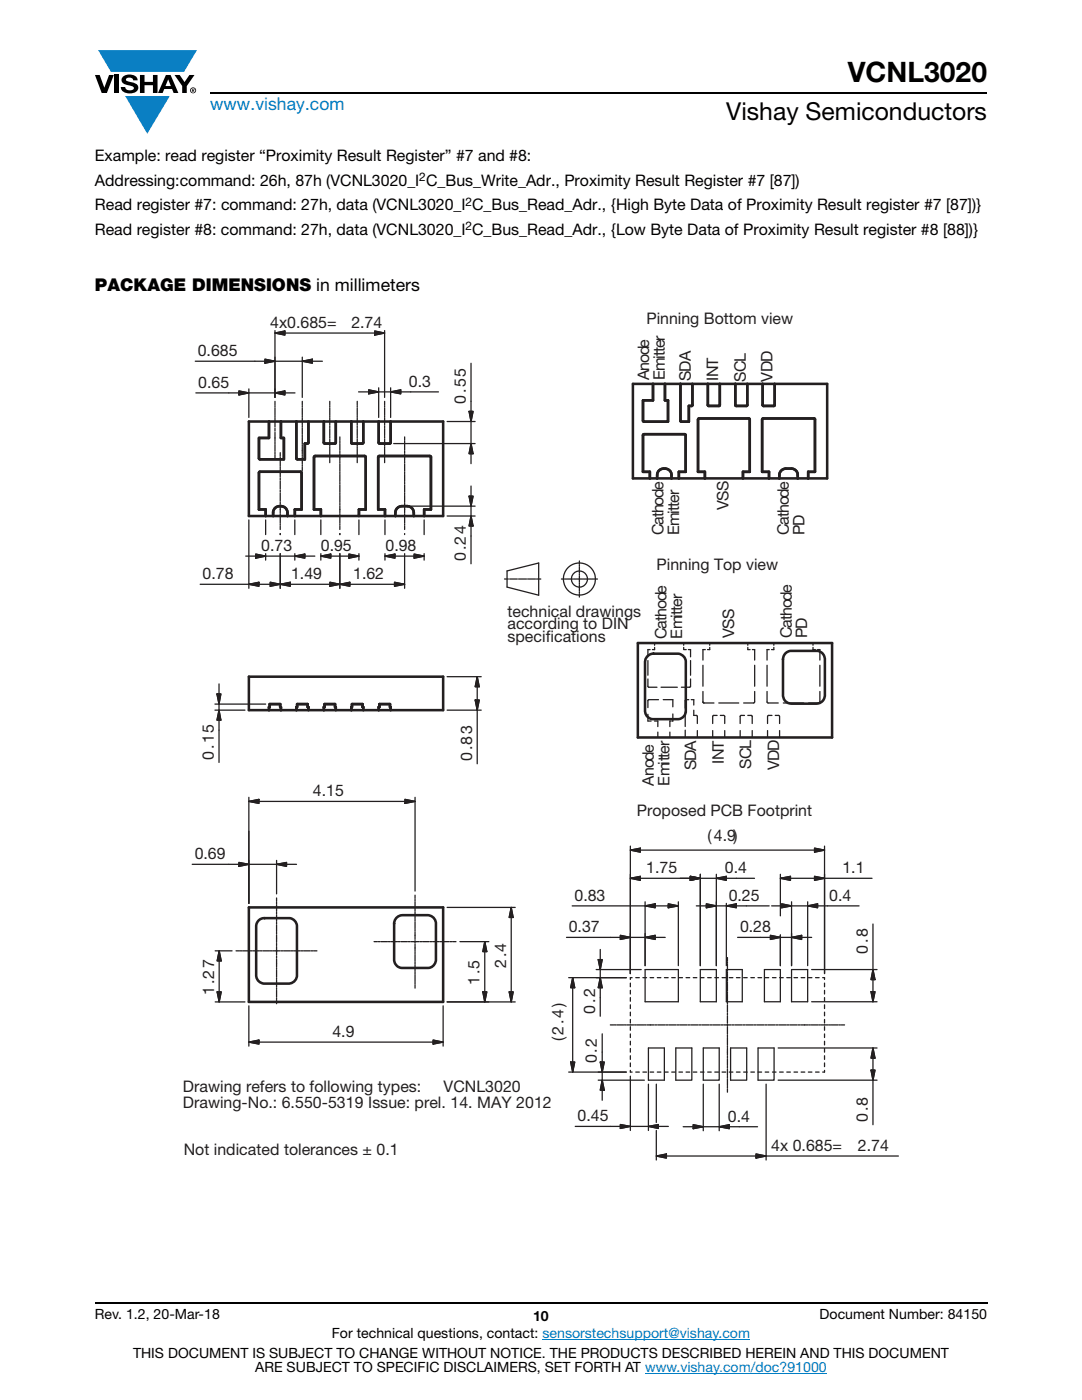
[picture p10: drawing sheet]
<svg xmlns="http://www.w3.org/2000/svg" width="216mm" height="279mm" viewBox="0 0 216 279" stroke-linecap="round" stroke-linejoin="round" font-family="sans-serif">
<g fill="#0a7fc3">
<path d="M19.6 10h19.7l-2.6 4.3h-1.1h-13.5z"/>
<path d="M25 19.2h8.9l-4.5 7.5z"/>
</g>
<g fill="#000">
<path d="M18.9 15h1l.9 2.5 1-2.5h.9l-1.4 3.6h-1zM22.9 15h.9v3.6h-.9zM24.6 15.3a2.1 2.1 0 0 1 2.8 .3l.1 .4h-.9a.79 .79 0 0 0-.7-.5 .79 .79 0 0 0-.8 .4l.3 .3 1 .2a1.08 1.08 0 0 1 1.2 1 1.08 1.08 0 0 1-1.1 1.2 1.73 1.73 0 0 1-2.4-1.2h.9a.96 .96 0 0 0 .8 .6 .96 .96 0 0 0 .9-.4 1.31 1.31 0 0 0-1.2-.6 1.03 1.03 0 0 1-1.1-.6 1.03 1.03 0 0 1 .2-1.1zM27.9 15h.9v1.3h1.7v-1.3h.9v3.6h-.9v-1.6h-1.7v1.6h-.9zM34.8 15h1.1l.9 1.4 1-1.4h1l-1.5 2.2v1.4h-.9v-1.4z"/>
<path d="M33.6 15.9l.5 1.3h-1.1zM33.1 15l-1.6 3.6h1l.3-.8h1.5l.3 .8h1l-1.6-3.6z"/>
<path d="M38.4 17.8h.2v.2h-.2zM38.3 17.7v.7h.1v-.3l.4 .3-.2-.3 .2-.2-.1-.2z"/>
<path d="M38.1 18a.46 .46 0 0 1 .9 0 .46 .46 0 0 1-.9 0zM37.9 18a.6 .6 0 0 0 1.2 0 .6 .6 0 0 0-1.2 0z"/>
</g>
<path d="M42 18.6h155M18.9 260h178.1" fill="none" stroke="#000" stroke-width=".36"/>
<path d="M108.2 267.3h41.5M128.7 274h36.3" fill="none" stroke="#007ec4" stroke-width=".2"/>
<path d="M36.5 62.1h142.9v169.5h-142.9z" fill="#fff"/>
<g fill="none" stroke="#231f20" stroke-width=".51">
<path d="M130.3 76.6v3.3M130.3 79.9h-2v4.1l.1 .1 4.9 .1v-4.3h-.6M132.7 76.6v3.3M135.8 76.6h2.4v4.2M135.8 76.6v7.4M135.8 76.6h-9.5v18.9h14.4M141.2 76.6h2.4v4.2M141.2 76.6v4.2M141.2 76.6h-3v4.2M146.7 76.6h2.4v4.2M146.7 76.6v4.2M146.7 76.6h-3.1v4.2"/>
<path d="M152.2 76.6h2.4v4.2M152.2 76.6v4.2M152.2 76.6h-3.1v4.2M53.7 87.4h-2v4.1l.2 .2h4.7v-4.3h-.5M53.7 84.1v3.3M56.1 84.1v3.3M59.1 91.5l.2 .2h1.5M59.1 84.1h2.4v4.2M59.1 84.1v7.4M59.1 84.1h-9.4v18.9h14.3M60.8 88.5v3.2M61.5 88.3l-.1 .2h-.6"/>
<path d="M64.6 88.3l.1 .2h2.2l.1-.2M64.6 84.1h-3.1v4.2M64.6 84.1h2.4v4.2M64.6 84.1v4.2M67 88.3l-.1 .2h-2.2l-.1-.2M70.1 88.3l.1 .2h2.2l.1-.2M70.1 84.1h2.4v4.2M70.1 84.1v4.2M70.1 84.1h-3.1v4.2M72.5 88.3l-.1 .2h-2.2l-.1-.2M75.6 88.3l.1 .2h2l.3-.2M75.6 84.1h2.4v4.2"/>
<path d="M75.6 84.1v4.2M75.6 84.1h-3.1v4.2M78 88.3l-.3 .2h-2l-.1-.2M78 88.3v-4.2h10.4v18.9h-16.8v-1.3M128.3 94.2h1.4v1.3M128.3 94.2v-7.4l.2-.1h8.2l.1 7.5M128.3 94.2l.1-7.5h8.2l.2 .1v7.4M131.5 93.9a1.52 1.52 0 0 1 1.9-.2 1.52 1.52 0 0 1 .6 1.8 1.5 1.5 0 0 0-1.4-2 1.5 1.5 0 0 0-1.5 2 1.82 1.82 0 0 1 .4-1.6zM135.8 84l.2 .2h1.5M136.8 94.2h-1.3v1.3M137.5 81v3.2M138.2 80.8l-.2 .2h-.5"/>
<path d="M139.3 94.2v-10.5l.2-.2 10 .1 .1 10.6M139.3 94.2h1.4v1.3M141.2 80.8l.2 .2h2.1l.1-.2M146.7 80.8l.1 .2h2.2l.1-.2M146.7 80.8l.2 .2h2.1l.1-.2M148.3 94.2v1.3h-7.6M148.3 94.2h1.3M149.6 94.2l-.1-10.6-10-.1-.2 .2v10.5M152.1 94.2v-10.5l.2-.2 10.3 .1v10.6M152.1 94.2h1.3v1.3M152.2 80.8l.2 .2h2.1l.1-.2M154.6 80.8v-4.2h10.5v18.9h-16.8v-1.3"/>
<path d="M154.6 80.8l-.1 .2h-2.2l-.1-.2M155.9 93.9a2.79 2.79 0 0 1 2.6-.2 1.51 1.51 0 0 1 .7 1.8 1.47 1.47 0 0 0-1.3-2 1.95 1.95 0 0 0-2.3 .7l-.1 1.3a1.75 1.75 0 0 1 .4-1.6zM162.6 94.2h-1.3v1.3M162.6 94.2v-10.6l-10.3-.1-.2 .2v10.5M51.7 101.7h1.3v1.3M51.7 101.7v-7.4l.1-.2h8.3l.1 .3v7.3M54.9 101.4a1.53 1.53 0 0 1 1.8-.2 1.53 1.53 0 0 1 .7 1.8 1.51 1.51 0 0 0-1.5-2 1.51 1.51 0 0 0-1.4 2 1.73 1.73 0 0 1 .4-1.6zM60.2 101.7v-7.3l-.1-.3h-8.3l-.1 .2v7.4M60.2 101.7h-1.4v1.3M62.7 101.7h1.3v1.3M62.7 101.7v-10.5l.2-.2 10 .1 .1 10.6M62.7 101.7v-10.6l10.1-.1 .2 .2v10.5"/>
<path d="M71.6 101.7v1.3h-7.6M73 101.7h-1.4M75.5 101.7h1.3v1.3M75.5 101.7v-10.5l.2-.2 10.2 .1 .1 10.6M79.3 101.4a1.92 1.92 0 0 0-.4 1.6 1.51 1.51 0 0 1 1.3-2 2.07 2.07 0 0 1 2.2 .7l.2 1.3a1.5 1.5 0 0 0-1.3-2 2.34 2.34 0 0 0-2 .4zM86 101.7h-1.4v1.3M86 101.7l-.1-10.6-10.2-.1-.2 .2v10.5M129.3 130.9l.9-.4h5.1a1.7 1.7 0 0 1 1.5 1.5v9.8a1.64 1.64 0 0 1-1.5 1.7h-5.1a1.68 1.68 0 0 1-1.5-1.5v-10l.1-.5zM156.7 130.4l.6-.4 .5-.1h5.4l.9 .5 .5 1v7.5l-.4 .9-.7 .5-.6 .1h-5l-.6-.1a1.71 1.71 0 0 1-1.1-1.6v-7.3zM166 128.3v18.9M166 128.3h-38.7v18.9h38.7M49.7 141.7h9.4"/>
<path d="M53.7 141.1v.6M53.8 140.5v.6h-.1M53.8 140.5h2.1M55.9 140.5v.6h.2M56.1 141.1v.6M59.1 141.1v.6M59.3 140.5v.6h-.2M61.4 140.5v.6h.1M61.4 140.5h-2.1M61.5 141.1v.6h3.1M61.5 141.1v.6h-2.4M64.6 141.1v.6"/>
<path d="M64.8 140.5v.6h-.2M64.8 140.5h2.1M66.9 140.5v.6h.1M67 141.1v.6h3.1M67 141.1v.6h-2.4M70.1 141.1v.6M70.2 140.5v.6h-.1M72.3 140.5v.6h.2M72.3 140.5h-2.1M72.5 141.1v.6h3.1M72.5 141.1v.6h-2.4M75.6 141.1v.6"/>
<path d="M75.7 140.5v.6h-.1M75.7 140.5h2.1M77.8 140.5v.6h.2M78 141.1v.6h10.4v-6.7h-38.7v6.7M78 141.1v.6h-2.4M49.7 181.1h38.7v18.9h-38.7zM51.6 183.7l.4-.3 .6-.2h5.1a1.67 1.67 0 0 1 1.6 1.5v9.9a1.71 1.71 0 0 1-1.6 1.7h-5.1a1.69 1.69 0 0 1-1.5-1.5v-9.9l.1-.5zM79.1 183.2l.7-.5 .5-.1h5a1.72 1.72 0 0 1 1.7 1.6v7.3a1.65 1.65 0 0 1-1.5 1.7h-5.3a1.67 1.67 0 0 1-1.6-1.5v-7.5z"/>
</g>
<g fill="none" stroke="#231f20" stroke-width=".25">
<path d="M100.7 115.6h.7M101.2 113.9l6.3-1.5v6.4l-6.3-1.6zM101.6 115.6h.1M101.8 115.6h1.4M103.4 115.6h.1M103.6 115.6h1.4M105.2 115.6h.1M105.4 115.6h1.4M107 115.6h.1M107.2 115.6h.7M129.3 135.5v1.6M129.3 131.8v3"/>
<path d="M129.3 139.7v1.5M129.4 137.1l1.7 .1M129.7 129.6h-.4v1.5M130.6 129.2v.4h-.4M130.6 128.3v.5M131.4 139.6l-2 .1M131.9 137.2h3.3M132.3 139.6h2v1.5M136.4 128.3v.5M136.4 129.2v.4M136.5 129.6h.4M136.8 139.7l-.1 1.6"/>
<path d="M137.4 129.6h.4v1.5M137.4 139.6l-.6 .1M137.7 137.1l-1.7 .1M137.8 135.5v1.6M137.8 131.8v3M137.9 139.6h.5v1.1M140.3 138v2.2M140.3 132.8v4.1M140.7 129.6h-.4v2.1M141.6 129.2v.4h-.4M141.6 128.3v.5M149.2 129.2v.4h.5"/>
<path d="M149.2 128.3v.5M150.1 129.6h.5v2.1M150.6 138l-.1 2.2M150.6 132.8v4.1M153.1 138v2.2M153.1 132.8v4.1M153.5 129.6h-.4v2.1M154.4 129.2v.4h-.4M154.4 128.3v.5M162.2 128.3v.5M162.2 129.2v.4h.5M163.1 129.6h.5v2.1"/>
<path d="M163.6 132.8v4.1M163.6 138v2.1M129.3 142.6v1.3h.6M130.6 143.9h.7v1.1M131.3 146.1v1.1M133.7 146.1v1.1M133.9 143.9h-.2v1.1M134.3 142.5v1.4h-.2M136.7 142v3M136.7 145.7v1.5M138.4 141.7v1.1h.2M138.8 142.8h.2"/>
<path d="M139.1 142.9v1.5M139.1 145.8v1.4M140.4 140.3h2.1M142.2 145.8v1.4M142.2 142.9v1.5M143.1 142.8h-.8M143.4 140.3h4M143.7 142.8h.8M144.6 142.9v1.5M144.6 145.8v1.4M147.7 145.8v1.4M147.7 142.9v1.5"/>
<path d="M148.6 142.8h-.8M149.2 142.8h.8M150 142.9l.1 1.5M150.1 145.8v1.4M150.5 140.3h-2.1M153.2 140.3h2.1M153.2 145.8v1.4M153.2 142.9v1.5M154 142.8h-.7M154.7 142.8h.8M155.5 142.9l.1 1.5M155.6 145.8v1.4"/>
<path d="M156.3 140.3h4M163.5 140.3h-2.1M163.6 140.1v.1M55.2 179.2v.7M82.8 178.6v.7M82.8 179.5v.3M82.8 180v1.3M43.7 189.8v2M47.1 189.8h.7M47.9 189.8h.4M48.4 189.8h1.4M49.9 189.8h.4"/>
<path d="M50.4 189.8h1.4M51.9 189.8h.4M52.4 189.8h1.4M53.9 189.8h.4M54.4 189.8h.7M55.2 180v.4M55.2 180.5v1.4M55.2 182v.4M55.2 182.6v1.3M55.2 184.1v.3M55.2 184.6v1.3M55.2 186.1v.3"/>
<path d="M55.2 186.6v1.5M55.2 188.3v.4M55.2 188.9v1.7M55.2 190.8v.4M55.2 191.4v1.6M55.2 193.1v.4M55.2 193.6v1.4M55.2 195.1v.4M55.2 195.6v1.4M55.2 197.1v.4M55.2 197.6v1.4M55.2 199.1v.4"/>
<path d="M55.2 199.7v.6M55.2 189.8h.7M56.1 189.8h.3M56.6 189.8h1.3M58.1 189.8h.3M58.6 189.8h1.3M60.1 189.8h.3M60.6 189.8h1.3M62.1 189.8h.3M62.6 189.8h.6M74.6 187.9h.7M75.5 187.9h.3"/>
<path d="M76 187.9h1.3M77.5 187.9h.3M78 187.9h1.3M79.5 187.9h.3M80 187.9h1.3M81.5 187.9h.3M82 187.9h.8M82.8 181.5v.3M82.8 182v1.3M82.8 183.5v.3M82.8 184v1.3M82.8 185.5v.3"/>
<path d="M82.8 186v1.5M82.8 187.7v.4M82.8 188.4v1.5M82.8 190v.3M82.8 190.5v1.4M82.8 192v.4M82.8 192.5v1.4M82.8 194v.4M82.8 194.5v1.4M82.8 196v.4M82.8 196.5v.7M82.9 187.9h.7"/>
<path d="M83.8 187.9h.4M84.3 187.9h1.3M85.8 187.9h.3M86.3 187.9h1.4M87.8 187.9h.3M88.3 187.9h1.3M89.8 187.9h.3M90.3 187.9h.7M125.8 196.2v.7M125.8 197.6v.8M125.8 199.1v.7M126.1 195.1h-.3v.4"/>
<path d="M126.9 195.1h.7M128.3 195.1h.7M128.7 193.5h6.7v6.4h-6.7zM129.7 195.1h.7M131.2 195.1h.7M132.6 195.1h.7M134 195.1h.7M135.5 195.1h.7M136.9 195.1h.7M138.3 195.1h.7M139.7 193.5h3.2v6.4h-3.2zM139.8 195.1h.7"/>
<path d="M141.2 195.1h.7M142.6 195.1h.8M144.1 195.1h.7M144.9 193.5h3.2v6.4h-3.2zM145.5 195.1h.7M146.9 195.1h.8M148.4 195.1h.7M149.8 195.1h.7M151.2 195.1h.8M152.5 193.5h3.2v6.4h-3.2zM152.7 195.1h.7M154.1 195.1h.7"/>
<path d="M155.6 195.1h.7M157 195.1h.7M157.9 193.5h3.3v6.4h-3.3zM158.4 195.1h.7M159.9 195.1h.7M161.3 195.1h.7M162.7 195.1h.7M164.2 195.1h.3v.4M164.5 196.2v.7M164.5 197.6v.8M164.5 199.1v.7M125.8 200.5v.8"/>
<path d="M125.8 202v.7M125.8 203.5v.7M125.8 204.9v.7M125.8 206.3v.8M125.8 207.8v.7M125.8 209.3v.7M125.8 210.7v.7M125.8 212.1v.8M125.8 213.6v.4h.3M126.9 214h.7M128.3 214h.7M129.4 209.1h3.2v6.5h-3.2z"/>
<path d="M129.7 214h.7M131.2 214h.7M132.6 214h.7M134 214h.7M134.8 209.1h3.2v6.5h-3.2zM135.5 214h.7M136.9 214h.7M138.3 214h.7M139.8 214h.7M140.3 209.1h3.2v6.5h-3.2zM141.2 214h.7M142.6 214h.8"/>
<path d="M144.1 214h.7M145.5 214h.7M145.8 209.1h3.2v6.5h-3.2zM146.9 214h.8M148.4 214h.7M149.8 214h.7M151.2 214h.8M151.3 209.1h3.2v6.5h-3.2zM152.7 214h.7M154.1 214h.7M155.6 214h.7M157 214h.7"/>
<path d="M158.4 214h.7M159.9 214h.7M161.3 214h.7M162.7 214h.7M164.5 200.5v.8M164.5 202v.7M164.5 203.5v.7M164.5 204.9v.7M164.5 206.3v.8M164.5 207.8v.7M164.5 209.3v.7M164.5 210.7v.7"/>
<path d="M164.5 212.1v.8M164.5 213.6v.4h-.3"/>
<circle cx="115.6" cy="115.6" r="3.2"/>
<circle cx="115.6" cy="115.6" r="1.61"/>
</g>
<path d="M43.7 189.8l.4 2h-.8z" fill="#231f20"/>
<path d="M43.7 189.8l.4 2h-.8zM43.7 198v2" fill="none" stroke="#231f20" stroke-width=".25"/>
<path d="M43.3 197.9h.8l-.4 2.1z" fill="#231f20"/>
<path d="M42.9 189.8h3.4M42.9 200h6M43.3 197.9h.8l-.4 2.1zM43.7 191.8v6.1M96.7 187.9v2" fill="none" stroke="#231f20" stroke-width=".25"/>
<path d="M96.7 187.9l.4 2h-.8z" fill="#231f20"/>
<path d="M96.7 187.9l.4 2h-.8zM96.7 198v2" fill="none" stroke="#231f20" stroke-width=".25"/>
<path d="M96.3 197.9h.8l-.4 2.1z" fill="#231f20"/>
<path d="M55.2 172.5h2M89.2 200h8.3M91.8 187.9h5.7M96.3 197.9h.8l-.4 2.1zM96.7 189.9v8" fill="none" stroke="#231f20" stroke-width=".25"/>
<path d="M55.2 172.5l2-.4v.8z" fill="#231f20"/>
<path d="M47.7 172.5h2M55.2 172.5l2-.4v.8z" fill="none" stroke="#231f20" stroke-width=".25"/>
<path d="M47.7 172.1l2 .4-2 .4z" fill="#231f20"/>
<path d="M49.7 159.9h2M38.4 172.5h9.3M47.7 172.1l2 .4-2 .4zM49.7 172.5h5.5M49.7 165.9v14.4M55.2 171.7v6.7M57.2 172.5h2" fill="none" stroke="#231f20" stroke-width=".25"/>
<path d="M49.7 159.9l2-.4v.8z" fill="#231f20"/>
<path d="M49.7 159.9l2-.4v.8zM80.8 159.9h2" fill="none" stroke="#231f20" stroke-width=".25"/>
<path d="M80.8 159.5l2 .4-2 .4z" fill="#231f20"/>
<path d="M49.7 159.1v21.2M51.7 159.9h29.1M80.8 159.5l2 .4-2 .4zM82.8 159.1v18.7M86.4 208h2" fill="none" stroke="#231f20" stroke-width=".25"/>
<path d="M86.4 207.6l2 .4-2 .4z" fill="#231f20"/>
<path d="M49.7 208h2M86.4 207.6l2 .4-2 .4z" fill="none" stroke="#231f20" stroke-width=".25"/>
<path d="M49.7 208l2-.4v.8z" fill="#231f20"/>
<path d="M102 181.1v2M49.7 200.7v8.1M49.7 208l2-.4v.8zM51.7 208h34.7M88.4 200.7v8.1" fill="none" stroke="#231f20" stroke-width=".25"/>
<path d="M102 181.1l.4 2h-.8z" fill="#231f20"/>
<path d="M102 197.9v2.1M102 181.1l.4 2h-.8z" fill="none" stroke="#231f20" stroke-width=".25"/>
<path d="M101.6 197.9h.8l-.4 2.1z" fill="#231f20"/>
<path d="M43.7 138.5v2M89.2 200h13.6M89.2 181.1h13.6M101.6 197.9h.8l-.4 2.1zM102 183.1v14.8" fill="none" stroke="#231f20" stroke-width=".25"/>
<path d="M43.3 138.5h.8l-.4 2z" fill="#231f20"/>
<path d="M43.3 138.5h.8l-.4 2zM43.7 141.7v2" fill="none" stroke="#231f20" stroke-width=".25"/>
<path d="M43.7 141.7l.4 2h-.8z" fill="#231f20"/>
<path d="M43.7 136.5v2M95.2 139.7v2M42.9 141.7h6M42.9 140.5h10.1M43.7 141.7l.4 2h-.8zM43.7 140.5v1.2M43.7 143.7v8.5" fill="none" stroke="#231f20" stroke-width=".25"/>
<path d="M94.8 139.7h.8l-.4 2z" fill="#231f20"/>
<path d="M94.8 139.7h.8l-.4 2zM95.2 135v2.1" fill="none" stroke="#231f20" stroke-width=".25"/>
<path d="M95.2 135l.4 2h-.8z" fill="#231f20"/>
<g fill="none" stroke="#231f20" stroke-width=".25">
<path d="M54.9 78.4h1.9M54.9 80.1v.7M54.9 80.9v.4M54.9 81.5v1.3M54.9 82.9v.4M54.9 83.4v1.8M54.9 85.5v.5M54.9 86.3v1.8M54.9 88.2v.4M54.9 88.7v1.4M54.9 90.3v.3M54.9 90.8v.6"/>
<path d="M55.9 90.3v.7M55.9 91.2v.3M55.9 91.7v1.3M55.9 93.2v.3M55.9 93.7v1.5M55.9 95.4v.4M55.9 96v1.6M55.9 97.8v.4M55.9 98.4v1.6M60.3 80.1v.7M60.3 80.9v.4M60.3 81.5v1.3"/>
<path d="M60.3 82.9v.4M60.3 83.4v1.4M60.3 84.9v.3M60.3 85.4v1.3M60.3 86.9v.3M60.3 87.3v1.3M60.3 88.8v.3M60.3 89.3v1.3M60.3 90.7v.4M60.3 91.2v1.4M60.3 92.7v.4M60.3 93.2v.7"/>
<path d="M65.8 80.1v.7M65.8 80.9v.4M65.8 81.5v1.3M65.8 82.9v.4M65.8 83.4v1.4M65.8 85v.3M65.8 85.5v1.4M65.8 87.1v.3M65.8 87.6v1.4M65.8 89.2v.3M65.8 89.7v1.3M65.8 91.2v.3"/>
<path d="M65.8 91.7v.6M67.8 87.2v.7M67.8 88v.4M67.8 88.5v1.4M67.8 90.1v.3M67.8 90.5v1.4M67.8 92.1v.3M67.8 92.6v1.4M67.8 94.2v.3M67.8 94.7v1.4M67.8 96.3v.3M67.8 96.8v1.4"/>
<path d="M67.8 98.3v.4M67.8 98.9v1.4M71.3 80.1v.7M71.3 80.9v.4M71.3 81.5v1.3M71.3 82.9v.4M71.3 83.4v1.4M71.3 85v.3M71.3 85.5v1.4M71.3 87.1v.3M71.3 87.6v1.4M71.3 89.2v.3"/>
<path d="M71.3 89.7v1.3M71.3 91.2v.3M71.3 91.7v.6M76.7 80.1v.7M76.7 80.9v.4M76.7 81.5v1.3M76.7 82.9v.4M76.7 83.4v1.4M76.7 85v.3M76.7 85.5v1.4M76.7 87.1v.3M76.7 87.6v1.4"/>
<path d="M76.7 89.2v.3M76.7 89.7v1.3M76.7 91.2v.3M76.7 91.7v.6M80.7 87.2v.7M80.7 88v.4M80.7 88.5v1.4M80.7 90.1v.3M80.7 90.5v1.4M80.7 92.1v.3M80.7 92.6v1.4M80.7 94.2v.3"/>
<path d="M80.7 94.7v1.4M80.7 96.3v.3M80.7 96.8v1.4M80.7 98.3v.4M80.7 98.9v1.4M55.9 100.3v.4M55.9 100.9v1.4M55.9 102.5v.3M55.9 103v1.3M55.9 104.5v.3M55.9 105v.7M67.8 100.5v.3"/>
<path d="M67.8 101v1.3M67.8 102.5v.3M67.8 103v1.3M67.8 104.5v.3M67.8 105v.7M80.7 100.5v.3M80.7 101v1.3M80.7 102.5v.3M80.7 103v1.3M80.7 104.5v.3M80.7 105v.7M89.2 135h6.8"/>
<path d="M95.2 135l.4 2.1h-.8zM95.2 137.1v2.6M89.2 141.7h6.8M95.2 141.7v10.7"/>
</g>
<path d="M54.9 78.4l1.9-.4v.8z" fill="#231f20"/>
<path d="M47.7 78.4h2M54.9 78.4l1.9-.4v.8z" fill="none" stroke="#231f20" stroke-width=".25"/>
<path d="M47.7 78l2 .4-2 .4z" fill="#231f20"/>
<path d="M39.1 78.4h8.6M47.7 78l2 .4-2 .4zM49.7 78.4h5.2M49.7 77.6v5.7M52.9 72.1h2M54.9 77.6v1.7M56.8 78.4h2.1" fill="none" stroke="#231f20" stroke-width=".25"/>
<path d="M52.9 71.7l2 .4-2 .4z" fill="#231f20"/>
<path d="M52.9 71.7l2 .4-2 .4zM60.3 72.1h2" fill="none" stroke="#231f20" stroke-width=".25"/>
<path d="M60.3 72.1l2-.4v.8z" fill="#231f20"/>
<path d="M39 72.1h13.9M54.9 66.5h1.9M54.9 71.3v8M54.9 72.1h5.4M60.3 71.3v8M60.3 72.1l2-.4v.8zM62.3 72.1h2" fill="none" stroke="#231f20" stroke-width=".25"/>
<path d="M54.9 66.5l1.9-.4v.8z" fill="#231f20"/>
<path d="M54.9 66.5l1.9-.4v.8zM74.8 66.5h1.9" fill="none" stroke="#231f20" stroke-width=".25"/>
<path d="M74.8 66.1l1.9 .4-1.9 .4z" fill="#231f20"/>
<path d="M54.9 66v13.3M56.8 66.5h18M74.8 66.1l1.9 .4-1.9 .4zM76.7 66v13.3M49.7 116.6h2" fill="none" stroke="#231f20" stroke-width=".25"/>
<path d="M49.7 116.6l2-.4v.8z" fill="#231f20"/>
<path d="M49.7 116.6l2-.4v.8zM53.9 116.6h2" fill="none" stroke="#231f20" stroke-width=".25"/>
<path d="M53.9 116.2l2 .4-2 .4z" fill="#231f20"/>
<path d="M39.9 116.6h9.8M49.7 103.8v13.6M51.7 116.6h2.2M53.9 116.2l2 .4-2 .4zM55.9 116.6h2M55.9 106.5v.2M55.9 110.5v6.9" fill="none" stroke="#231f20" stroke-width=".25"/>
<path d="M55.9 116.6l2-.4v.8z" fill="#231f20"/>
<path d="M55.9 116.6l2-.4v.8zM65.8 116.6h2" fill="none" stroke="#231f20" stroke-width=".25"/>
<path d="M65.8 116.2l2 .4-2 .4z" fill="#231f20"/>
<path d="M55.9 106.5v.2M55.9 110.5v6.9M57.9 116.6h7.9M65.8 116.2l2 .4-2 .4zM67.8 116.6h2M67.8 106.5v.2M67.8 110.5v6.9" fill="none" stroke="#231f20" stroke-width=".25"/>
<path d="M67.8 116.6l2-.4v.8z" fill="#231f20"/>
<path d="M67.8 116.6l2-.4v.8zM78.7 116.6h2" fill="none" stroke="#231f20" stroke-width=".25"/>
<path d="M78.7 116.2l2 .4-2 .4z" fill="#231f20"/>
<path d="M73.6 78.2h2M67.8 106.5v.2M67.8 110.5v6.9M69.8 116.6h8.9M78.7 116.2l2 .4-2 .4zM80.7 106.5v.2M80.7 110.5v6.9" fill="none" stroke="#231f20" stroke-width=".25"/>
<path d="M73.6 77.8l2 .4-2 .4z" fill="#231f20"/>
<path d="M73.6 77.8l2 .4-2 .4zM77.9 78.2h2.1" fill="none" stroke="#231f20" stroke-width=".25"/>
<path d="M77.9 78.2l2.1-.4v.8z" fill="#231f20"/>
<path d="M71.6 78.2h2M75.6 78.2h2.3M75.6 77.4v5.9M77.9 77.4v5.9M77.9 78.2l2.1-.4v.8zM80 78.2h7.5M94 88.5v2" fill="none" stroke="#231f20" stroke-width=".25"/>
<path d="M94 88.5l.4 2h-.8z" fill="#231f20"/>
<path d="M94 88.5l.4 2h-.8zM94 82.1v2" fill="none" stroke="#231f20" stroke-width=".25"/>
<path d="M93.6 82.1h.8l-.4 2z" fill="#231f20"/>
<g fill="none" stroke="#231f20" stroke-width=".25">
<path d="M94 72.5v9.6M78.6 88.5h2.1M80.8 88.5h14M89.2 84.1h5.6M93.6 82.1h.8l-.4 2zM94 84.1v4.4M94 90.5v2M112 115.6h.6M112.8 115.6h.3M113.2 115.6h1.2M114.6 115.6h.3M115 115.6h1.2"/>
<path d="M115.6 112v.6M115.6 112.7v.3M115.6 113.1v1.3M115.6 114.5v.3M115.6 115v1.2M115.6 116.3v.3M115.6 116.8v1.2M115.6 118.1v.3M115.6 118.6v.6M116.4 115.6h.3M116.8 115.6h1.2M118.1 115.6h.4"/>
<path d="M118.6 115.6h.6M145.2 191.1v.7M145.2 191.9v.4M145.2 192.4v1.4M145.2 193.9v.4M145.2 194.5v1.3M145.2 195.9v.4M145.2 196.4v1.4M145.2 198v.3M145.2 198.5v1.4M120.2 212v2M121.8 204.5h.7"/>
<path d="M122.6 204.5h.3M123.1 204.5h1.3M124.6 204.5h.4M125.1 204.5h1.3M126.6 204.5h.3M127.1 204.5h1.4M128.6 204.5h.3M129.1 204.5h1.4M130.7 204.5h.4M131.2 204.5h1.5M132.9 204.5h.4M133.4 204.5h1.5"/>
<path d="M135.1 204.5h.4M135.6 204.5h1.5M137.3 204.5h.3M137.8 204.5h1.5M139.5 204.5h.3M140 204.5h1.5M141.7 204.5h.4M142.2 204.5h1.5M143.9 204.5h.3M144.4 204.5h1.5M145.2 200v.4M145.2 200.6v1.4"/>
<path d="M145.2 202.2v.4M145.2 202.7v1.5M145.2 204.4v.3M145.2 204.9v1.4M145.2 206.5v.4M145.2 207.1v1.4M145.2 208.7v.3M145.2 209.2v1.4M145.2 210.8v.3M145.2 211.3v1.3M145.2 212.8v.3M145.2 213.3v1.3"/>
<path d="M145.2 214.8v.3M145.2 215.3v1.3M145.2 216.8v.3M145.2 217.3v.7M146.1 204.5h.3M146.6 204.5h1.5M148.3 204.5h.3M148.8 204.5h1.5M150.4 204.5h.4M151 204.5h1.5M152.7 204.5h.3M153.2 204.5h1.5"/>
<path d="M154.9 204.5h.3M155.4 204.5h1.5M157 204.5h.4M157.6 204.5h1.5M159.2 204.5h.4M159.8 204.5h1.4M161.4 204.5h.3M161.9 204.5h1.3M163.4 204.5h.3M163.8 204.5h1.4M165.4 204.5h.3M165.9 204.5h1.3"/>
<path d="M167.4 204.5h.3M167.9 204.5h.6"/>
</g>
<path d="M119.8 211.9h.8l-.4 2.1z" fill="#231f20"/>
<path d="M119.8 212h.8l-.4 2zM120.2 215.6v2" fill="none" stroke="#231f20" stroke-width=".25"/>
<path d="M120.2 215.6l.4 2h-.8z" fill="#231f20"/>
<path d="M119.4 214h5.6M119.4 215.6h9.2M120.2 206.3v5.7M120.2 215.6l.4 2h-.8zM120.2 214v1.6M120.2 217.6v2M174.2 213.6v2" fill="none" stroke="#231f20" stroke-width=".25"/>
<path d="M173.8 213.6h.8l-.4 2z" fill="#231f20"/>
<path d="M173.8 213.6h.8l-.4 2zM174.2 209.1v2.1" fill="none" stroke="#231f20" stroke-width=".25"/>
<path d="M174.2 209.1l.4 2.1h-.8z" fill="#231f20"/>
<path d="M155.3 215.6h19.7M155.3 209.1h19.7M174.2 211.2v2.4M174.2 215.6v8.9M174.2 209.1l.4 2.1h-.8zM131 230.7h2" fill="none" stroke="#231f20" stroke-width=".25"/>
<path d="M131 230.7l2-.4v.8z" fill="#231f20"/>
<path d="M131 230.7l2-.4v.8zM150.9 230.7h2" fill="none" stroke="#231f20" stroke-width=".25"/>
<path d="M150.9 230.3l2 .4-2 .4z" fill="#231f20"/>
<path d="M114.3 195.1v2M131 216.4v7.6M152.9 216.4v15.1M131 225.6v5.9M133 230.7h17.9M150.9 230.3l2 .4-2 .4zM152.9 230.7h26.4" fill="none" stroke="#231f20" stroke-width=".25"/>
<path d="M114.3 195.1l.4 2h-.8z" fill="#231f20"/>
<path d="M114.3 195.1l.4 2h-.8zM114.3 212v2" fill="none" stroke="#231f20" stroke-width=".25"/>
<path d="M113.9 211.9h.8l-.4 2.1z" fill="#231f20"/>
<path d="M162.5 169.7h2M113.5 195.1h11.5M114.3 197.1v14.9M113.5 214h11.5M113.9 212h.8l-.4 2z" fill="none" stroke="#231f20" stroke-width=".25"/>
<path d="M162.5 169.3l2 .4-2 .4z" fill="#231f20"/>
<path d="M125.8 169.7h2M162.5 169.3l2 .4-2 .4z" fill="none" stroke="#231f20" stroke-width=".25"/>
<path d="M125.8 169.7l2-.4v.8z" fill="#231f20"/>
<path d="M125.8 168.9v25.4M125.8 169.7l2-.4v.8zM127.8 169.7h34.7M164.5 168.9v25.4M123.8 224.8h2" fill="none" stroke="#231f20" stroke-width=".25"/>
<path d="M123.8 224.4l2 .4-2 .4z" fill="#231f20"/>
<path d="M123.8 224.4l2 .4-2 .4zM129.4 224.8h2" fill="none" stroke="#231f20" stroke-width=".25"/>
<path d="M129.4 224.8l2-.4v.8z" fill="#231f20"/>
<path d="M119.8 191.5v2M125.8 214.8v10.8M129.4 216.4v9.2M123.8 224.8h-9M125.8 224.8h3.6M129.4 224.8l2-.4v.8zM131.4 224.8h2" fill="none" stroke="#231f20" stroke-width=".25"/>
<path d="M119.4 191.5h.8l-.4 2z" fill="#231f20"/>
<path d="M119.4 191.5h.8l-.4 2zM119.8 195.1v2" fill="none" stroke="#231f20" stroke-width=".25"/>
<path d="M119.8 195.1l.4 2h-.8z" fill="#231f20"/>
<path d="M119 195.1h6M119 193.5h8.9M119.8 189.5v2M119.8 193.5v1.6M119.8 197.1v5.7M119.8 195.1l.4 2h-.8zM174.2 197.9v2" fill="none" stroke="#231f20" stroke-width=".25"/>
<path d="M173.8 197.9h.8l-.4 2z" fill="#231f20"/>
<path d="M173.8 197.9h.8l-.4 2zM174.2 193.5v2" fill="none" stroke="#231f20" stroke-width=".25"/>
<path d="M174.2 193.5l.4 2h-.8z" fill="#231f20"/>
<path d="M162 193.5h13M162 199.9h13M174.2 184.4v9.1M174.2 195.5v2.4M174.2 193.5l.4 2h-.8zM138.3 224.9h2" fill="none" stroke="#231f20" stroke-width=".25"/>
<path d="M138.3 224.5l2 .4-2 .4z" fill="#231f20"/>
<path d="M138.3 224.5l2 .4-2 .4zM143.5 224.9h2" fill="none" stroke="#231f20" stroke-width=".25"/>
<path d="M143.5 224.9l2-.4v.8z" fill="#231f20"/>
<path d="M128.7 187.1h2M140.3 216.4v9.3M143.5 216.4v9.3M136.3 224.9h2M140.3 224.9h3.2M143.5 224.9l2-.4v.8zM151.2 224.9h-5.7" fill="none" stroke="#231f20" stroke-width=".25"/>
<path d="M128.7 187.1l2-.4v.8z" fill="#231f20"/>
<path d="M123.8 187.1h2M128.7 187.1l2-.4v.8z" fill="none" stroke="#231f20" stroke-width=".25"/>
<path d="M123.8 186.7l2 .4-2 .4z" fill="#231f20"/>
<path d="M113 187.1h10.8M123.8 186.7l2 .4-2 .4zM125.8 186.3v8M125.8 187.1h2.9M128.7 180.8h2M128.7 186.3v6.4M130.7 187.1h2" fill="none" stroke="#231f20" stroke-width=".25"/>
<path d="M128.7 180.8l2-.4v.8z" fill="#231f20"/>
<path d="M128.7 180.8l2-.4v.8zM133.3 180.8h2.1" fill="none" stroke="#231f20" stroke-width=".25"/>
<path d="M133.3 180.4l2.1 .4-2.1 .4z" fill="#231f20"/>
<path d="M128.7 180v12.7M135.4 180v12.7M137.7 175.3h2M114.2 180.8h14.5M130.7 180.8h2.6M133.3 180.4l2.1 .4-2.1 .4z" fill="none" stroke="#231f20" stroke-width=".25"/>
<path d="M137.7 174.9l2 .4-2 .4z" fill="#231f20"/>
<path d="M125.8 175.3h2M137.7 174.9l2 .4-2 .4z" fill="none" stroke="#231f20" stroke-width=".25"/>
<path d="M125.8 175.3l2-.4v.8z" fill="#231f20"/>
<path d="M125.8 174.5v19.8M125.8 175.3l2-.4v.8zM127.8 175.3h9.9M139.7 174.5v18.2M142.9 175.3h2" fill="none" stroke="#231f20" stroke-width=".25"/>
<path d="M142.9 175.3l2-.4v.8z" fill="#231f20"/>
<path d="M137.7 175.3h2M142.9 175.3l2-.4v.8z" fill="none" stroke="#231f20" stroke-width=".25"/>
<path d="M137.7 174.9l2 .4-2 .4z" fill="#231f20"/>
<path d="M135.7 175.3h2M137.7 174.9l2 .4-2 .4zM139.7 174.5v18.2M139.7 175.3h3.2M142.9 174.5v18.2M144.9 175.3h5.7M155.7 175.3h2" fill="none" stroke="#231f20" stroke-width=".25"/>
<path d="M155.7 175.3l2-.4v.8z" fill="#231f20"/>
<path d="M155.7 175.3l2-.4v.8zM162.5 175.3h2" fill="none" stroke="#231f20" stroke-width=".25"/>
<path d="M162.5 174.9l2 .4-2 .4z" fill="#231f20"/>
<path d="M155.7 174.5v8.3M157.7 175.3h4.8M162.5 174.9l2 .4-2 .4zM164.5 174.5v19.8M164.5 175.3h9.5M140.9 180.8h2M155.7 186.6v6.1" fill="none" stroke="#231f20" stroke-width=".25"/>
<path d="M140.9 180.4l2 .4-2 .4z" fill="#231f20"/>
<path d="M140.9 180.4l2 .4-2 .4zM144.9 180.8h2" fill="none" stroke="#231f20" stroke-width=".25"/>
<path d="M144.9 180.8l2-.4v.8z" fill="#231f20"/>
<path d="M142.9 180v12.7M138.9 180.8h2M142.9 180.8h2M144.9 180.8l2-.4v.8zM144.9 180.3v12.4M146.9 180.8h6.6M153.7 187.1h2" fill="none" stroke="#231f20" stroke-width=".25"/>
<path d="M153.7 186.7l2 .4-2 .4z" fill="#231f20"/>
<path d="M153.7 186.7l2 .4-2 .4zM157.9 187.1h2.1" fill="none" stroke="#231f20" stroke-width=".25"/>
<path d="M157.9 187.1l2.1-.4v.8z" fill="#231f20"/>
<path d="M147.2 187.1h6.5M155.7 187.1h2.2M155.7 186.6v6.1M156 180.8h1.9M157.9 186.3v6.4M157.9 187.1l2.1-.4v.8zM160 187.1h2" fill="none" stroke="#231f20" stroke-width=".25"/>
<path d="M156 180.4l1.9 .4-1.9 .4z" fill="#231f20"/>
<path d="M156 180.4l1.9 .4-1.9 .4zM161.2 180.8h1.9" fill="none" stroke="#231f20" stroke-width=".25"/>
<path d="M161.2 180.8l1.9-.4v.8z" fill="#231f20"/>
<path d="M51 111h2M157.9 180v12.7M161.2 180v12.7M154 180.8h2M157.9 180.8h3.3M161.2 180.8l1.9-.4v.8zM163.1 180.8h8.3" fill="none" stroke="#231f20" stroke-width=".25"/>
<path d="M51 110.6l2 .4-2 .4z" fill="#231f20"/>
<path d="M51 110.6l2 .4-2 .4zM58.8 111h2" fill="none" stroke="#231f20" stroke-width=".25"/>
<path d="M58.8 111l2-.4v.8z" fill="#231f20"/>
<path d="M49 111h2M53 111h5.8M53 103.8v2.9M53 110.5v1.3M58.8 103.8v2.9M58.8 110.5v1.3M58.8 111l2-.4v.8zM60.8 111h2M64 111h2" fill="none" stroke="#231f20" stroke-width=".25"/>
<path d="M64 111l2-.4v.8z" fill="#231f20"/>
<path d="M64 111l2-.4v.8zM69.6 111h2" fill="none" stroke="#231f20" stroke-width=".25"/>
<path d="M69.6 110.6l2 .4-2 .4z" fill="#231f20"/>
<path d="M64 103.8v2.9M64 110.5v1.3M66 111h3.6M69.6 110.6l2 .4-2 .4zM71.6 103.8v2.9M71.6 110.5v1.3M76.8 111h2" fill="none" stroke="#231f20" stroke-width=".25"/>
<path d="M76.8 111l2-.4v.8z" fill="#231f20"/>
<path d="M76.8 111l2-.4v.8zM82.6 111h2" fill="none" stroke="#231f20" stroke-width=".25"/>
<path d="M82.6 110.6l2 .4-2 .4z" fill="#231f20"/>
<path d="M76.8 103.8v2.9M76.8 110.5v1.3M78.8 111h3.8M82.6 110.6l2 .4-2 .4zM84.6 103.8v2.9M84.6 110.5v1.3M94 103v2" fill="none" stroke="#231f20" stroke-width=".25"/>
<path d="M94 103l.4 2h-.8z" fill="#231f20"/>
<path d="M94 99v2M94 103l.4 2h-.8z" fill="none" stroke="#231f20" stroke-width=".25"/>
<path d="M93.6 99h.8l-.4 2z" fill="#231f20"/>
<path d="M93.6 99h.8l-.4 2zM94 97v2M82.1 101h12.7M89.2 103h5.6M94 101v2M94 105v7.5" fill="none" stroke="#231f20" stroke-width=".25"/>
<text font-size="5.6" x="169.1" y="16.4">VCNL3020</text>
<text font-size="4.9" x="144.9" y="24">Vishay Semiconductors</text>
<text font-size="3.5" fill="#007ec4" x="42" y="21.9">www.vishay.com</text>
<text font-size="3.5" x="18.9" y="58.1">PACKAGE DIMENSIONS in millimeters</text>
<g font-size="3.2">
<text x="18.9" y="32.1">Example: read register “Proximity Result Register” #7 and #8:</text>
<text x="18.9" y="37">Addressing:command: 26h, 87h (VCNL3020_I C_Bus_Write_Adr., Proximity Result Register #7 [87])</text>
<text x="18.9" y="42">Read register #7: command: 27h, data (VCNL3020_I C_Bus_Read_Adr., {High Byte Data of Proximity Result register #7 [87])}</text>
<text x="18.9" y="46.9">Read register #8: command: 27h, data (VCNL3020_I C_Bus_Read_Adr., {Low Byte Data of Proximity Result register #8 [88])}</text>
</g>
<g font-size="3.2" fill="#231f20">
<text x="53.9" y="65.5">4x0.685=</text>
<text x="70.1" y="65.5">2.74</text>
<text x="129" y="64.7">Pinning Bottom view</text>
<text x="39.5" y="71.1">0.685</text>
<text x="39.6" y="77.4">0.65</text>
<text x="81.6" y="77.2">0.3</text>
<text x="129.5" y="75.9" transform="rotate(-90 129.5 75.9)">Anode</text>
<text x="132.7" y="75.9" transform="rotate(-90 132.7 75.9)">Emitter</text>
<text x="137.8" y="76" transform="rotate(-90 137.8 76)">SDA</text>
<text x="143.3" y="76.1" transform="rotate(-90 143.3 76.1)">INT</text>
<text x="148.8" y="76.1" transform="rotate(-90 148.8 76.1)">SCL</text>
<text x="154.2" y="76.1" transform="rotate(-90 154.2 76.1)">VDD</text>
<text x="93" y="80.6" transform="rotate(-90 93 80.6)">0.55</text>
<text x="145.4" y="101.8" transform="rotate(-90 145.4 101.8)">VSS</text>
<text x="132.4" y="106.8" transform="rotate(-90 132.4 106.8)">Cathode</text>
<text x="135.5" y="106.8" transform="rotate(-90 135.5 106.8)">Emitter</text>
<text x="157.4" y="106.8" transform="rotate(-90 157.4 106.8)">Cathode</text>
<text x="160.5" y="106.8" transform="rotate(-90 160.5 106.8)">PD</text>
<text x="52.1" y="110">0.73</text>
<text x="64" y="110">0.95</text>
<text x="76.9" y="110">0.98</text>
<text x="93" y="112" transform="rotate(-90 93 112)">0.24</text>
<text x="131" y="113.8">Pinning Top view</text>
<text x="40.4" y="115.6">0.78</text>
<text x="58.1" y="115.6">1.49</text>
<text x="70.5" y="115.6">1.62</text>
<text x="101.3" y="123.1">technical drawings</text>
<text x="101.3" y="125.6">according to DIN</text>
<text x="101.3" y="128.1">specif</text>
<text x="108.9" y="128.1">ications</text>
<text x="133" y="127.5" transform="rotate(-90 133 127.5)">Cathode</text>
<text x="136.1" y="127.5" transform="rotate(-90 136.1 127.5)">Emitter</text>
<text x="146.5" y="127.3" transform="rotate(-90 146.5 127.3)">VSS</text>
<text x="158" y="127.3" transform="rotate(-90 158 127.3)">Cathode</text>
<text x="161.1" y="127.3" transform="rotate(-90 161.1 127.3)">PD</text>
<text x="42.7" y="151.7" transform="rotate(-90 42.7 151.7)">0.15</text>
<text x="94.2" y="151.9" transform="rotate(-90 94.2 151.9)">0.83</text>
<text x="138.9" y="153.7" transform="rotate(-90 138.9 153.7)">SDA</text>
<text x="144.4" y="152.5" transform="rotate(-90 144.4 152.5)">INT</text>
<text x="149.9" y="153.4" transform="rotate(-90 149.9 153.4)">SCL</text>
<text x="155.5" y="153.7" transform="rotate(-90 155.5 153.7)">VDD</text>
<text x="62.4" y="159">4.15</text>
<text x="130.4" y="156.8" transform="rotate(-90 130.4 156.8)">Anode</text>
<text x="133.6" y="156.8" transform="rotate(-90 133.6 156.8)">Emitter</text>
<text x="127.1" y="162.9">Proposed PCB Footprint</text>
<text x="141.1" y="167.9">(4.9)</text>
<text x="38.8" y="171.5">0.69</text>
<text x="114.6" y="179.8">0.83</text>
<text x="129" y="174.3">1.75</text>
<text x="144.6" y="174.3">0.4</text>
<text x="145.4" y="179.8">0.25</text>
<text x="165.5" y="179.8">0.4</text>
<text x="168.1" y="174.3">1.1</text>
<text x="113.5" y="186.1">0.37</text>
<text x="147.7" y="186.1">0.28</text>
<text x="173.1" y="190.3" transform="rotate(-90 173.1 190.3)">0.8</text>
<text x="95.7" y="196.6" transform="rotate(-90 95.7 196.6)">1.5</text>
<text x="101" y="193.2" transform="rotate(-90 101 193.2)">2.4</text>
<text x="42.8" y="198.6" transform="rotate(-90 42.8 198.6)">1.27</text>
<text x="118.7" y="202.3" transform="rotate(-90 118.7 202.3)">0.2</text>
<text x="66.3" y="207">4.9</text>
<text x="112.5" y="207.8" transform="rotate(-90 112.5 207.8)">(2.4)</text>
<text x="119.1" y="212.2" transform="rotate(-90 119.1 212.2)">0.2</text>
<text x="36.5" y="221.1">Drawing-No.: 6.550-5319 Issue: prel. 14. MAY 2012</text>
<text x="36.5" y="217.9">Drawing refers to following types:</text>
<text x="88.5" y="217.9">VCNL3020</text>
<text x="115.3" y="223.8">0.45</text>
<text x="145.3" y="223.8">0.4</text>
<text x="173.1" y="223.9" transform="rotate(-90 173.1 223.9)">0.8</text>
<text x="36.7" y="230.6">Not indicated tolerances ± 0.1</text>
<text x="153.9" y="229.7">4x 0.685=</text>
<text x="171.2" y="229.7">2.74</text>
</g>
<g font-size="2.8">
<text x="18.9" y="263.3">Rev. 1.2, 20-Mar-18</text>
<text x="106.4" y="263.6">10</text>
<text x="163.6" y="263.3">Document Number: 84150</text>
<text x="66.2" y="267.1">For technical questions, contact: sensorstechsupport@vishay.com</text>
<text x="26.5" y="271">THIS DOCUMENT IS SUBJECT TO CHANGE WITHOUT NOTICE. THE PRODUCTS DESCRIBED HEREIN AND THIS DOCUMENT</text>
<text x="50.9" y="273.8">ARE SUBJECT TO SPECIFIC DISCLAIMERS, SET FORTH AT www.vishay.com/doc?91000</text>
</g>
<g font-size="2.4">
<text x="83.7" y="36.1">2</text>
<text x="92.9" y="41">2</text>
<text x="92.9" y="46">2</text>
</g>
</svg>
